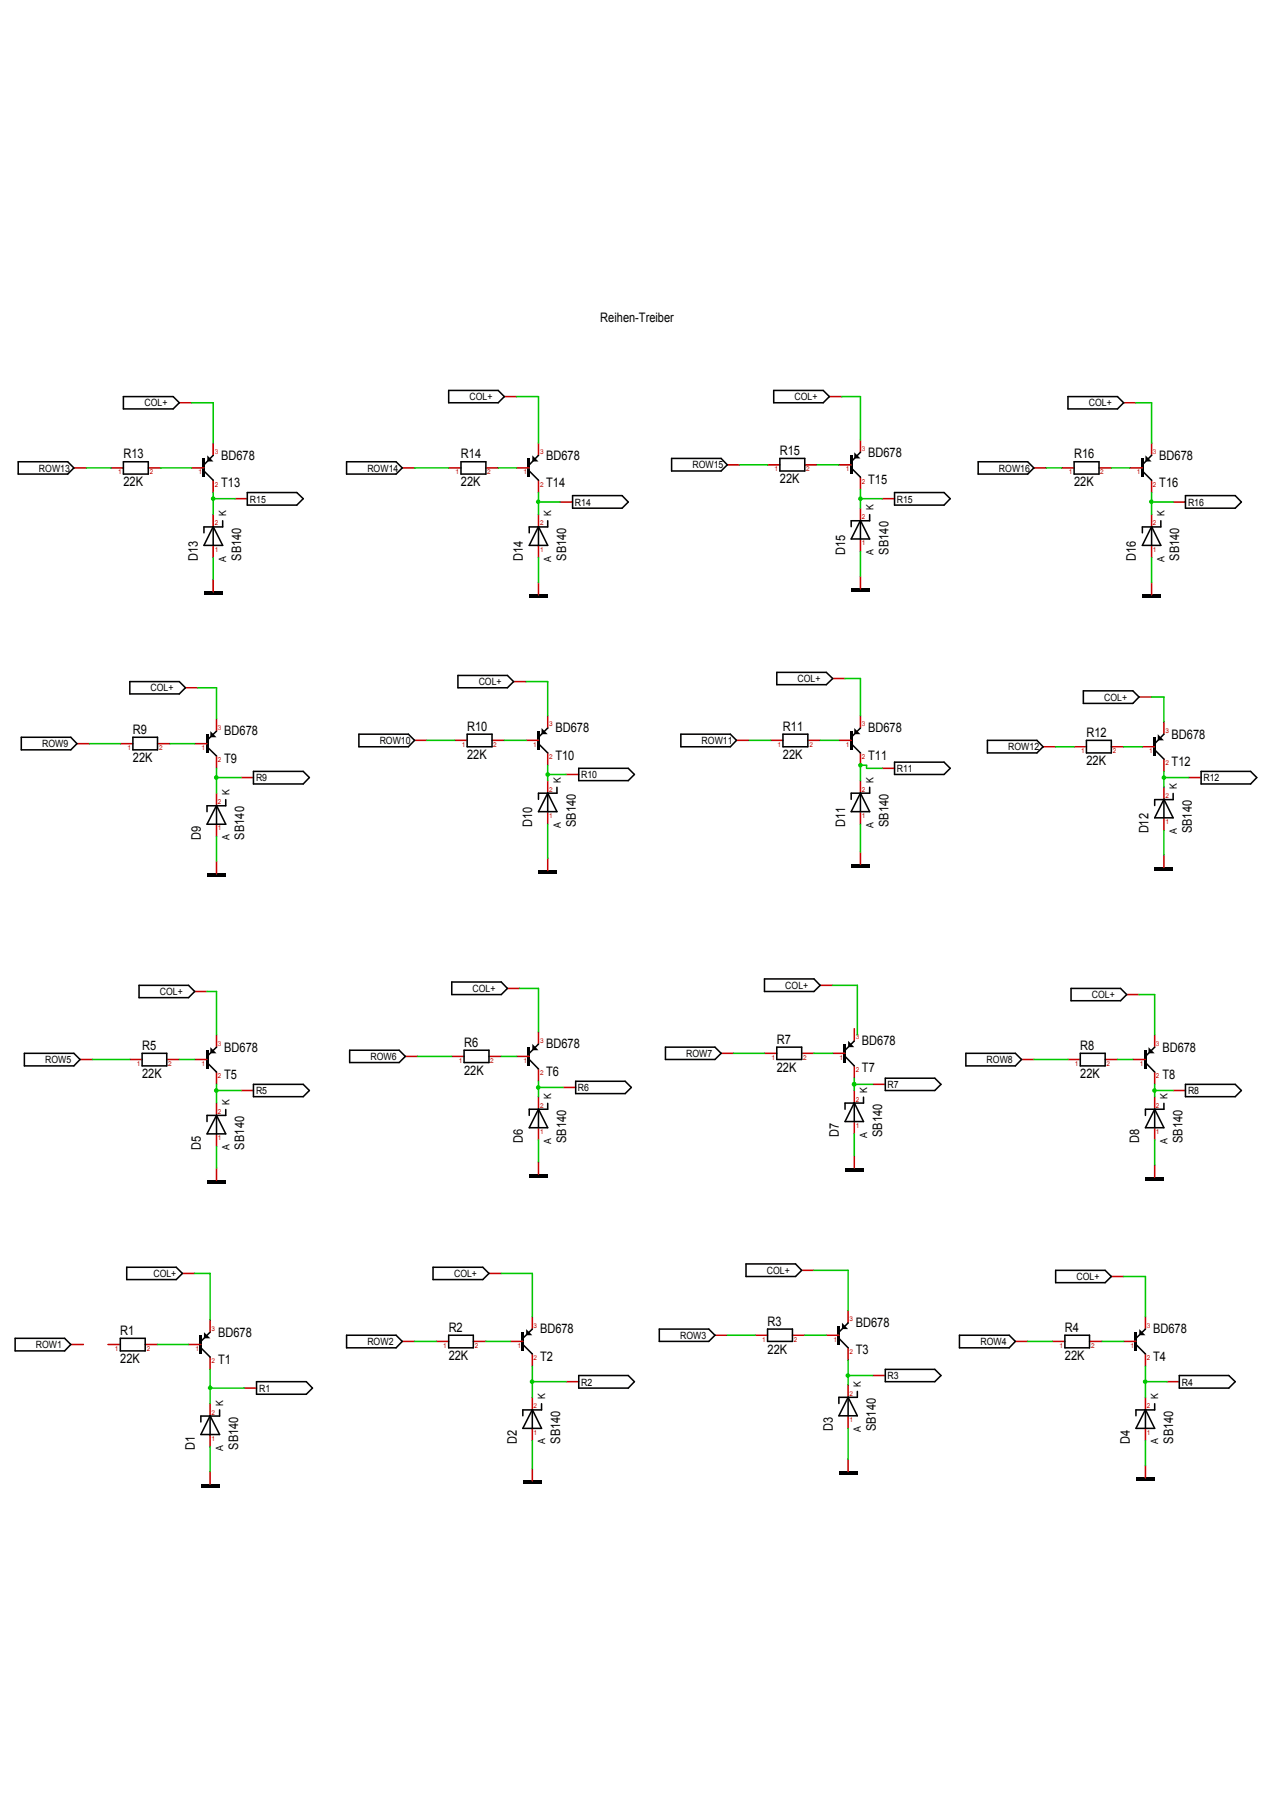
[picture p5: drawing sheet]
<svg xmlns="http://www.w3.org/2000/svg" width="210mm" height="297mm" viewBox="0 0 210 297" stroke-linecap="round" stroke-linejoin="round" font-family="sans-serif">
<g fill="none" stroke="#c80000" stroke-width=".25">
<path d="M12.2 77.2h2.1M18.3 77.2h2.1M24.5 77.2h2M29.6 66.5h2M66.4 77.2h2M74 77.2h2.1M80.2 77.2h2M83.2 65.4h2.1M120 76.7h2M126.7 76.7h2M132.8 76.7h2M136.9 65.4h2"/>
<path d="M170.6 77.2h2M175.2 77.2h2M181.4 77.2h2M185.4 66.5h2.1M38.8 82.3h2M92.4 82.8h2.1M145.6 82.3h2M193.6 82.8h2M30.6 113.5h2M84.8 112.5h2M137.4 112h2M188 115h2"/>
<path d="M12.7 122.7h2.1M19.9 122.7h2M26 122.7h2.1M39.8 128.3h2M68.4 122.2h2M75.1 122.2h2M81.2 122.2h2M93.4 127.8h2.1M121.5 122.2h2.1M127.2 122.2h2M133.3 122.2h2M145.6 126.8h2"/>
<path d="M172.1 123.2h2.1M177.2 123.2h2.1M183.4 123.2h2M196.2 128.3h2M13.2 174.8h2.1M21.4 174.8h2.1M27.5 174.8h2.1M32.1 163.6h2.1M39.8 180h2M66.9 174.3h2M74.5 174.3h2.1M80.7 174.3h2"/>
<path d="M83.7 163.1h2.1M92.9 179.5h2.1M119 173.8h2M126.2 173.8h2M132.3 173.8h2M135.3 162.6h2.1M144 178.9h2.1M168.6 174.8h2M176.2 174.8h2.1M182.4 174.8h2M185.9 164.1h2.1M193.6 180h2"/>
<path d="M30.1 210.1h2M80.7 210.1h2M132.3 209.6h2M183.4 210.7h2M11.7 221.9h2.1M17.8 221.9h2.1M24 221.9h2M40.3 229.1h2M66.4 221.4h2M72 221.4h2M78.1 221.4h2.1M93.4 228h2.1"/>
<path d="M118 220.3h2M124.6 220.3h2.1M130.8 220.3h2M144 227h2.1M167.6 221.4h2M173.7 221.4h2M179.8 221.4h2.1M192.6 228h2"/>
</g>
<g fill="none" stroke="#000001" stroke-width=".25">
<path d="M3 76.2h8.2l1 1-1 1h-8.2zM20.4 76.2h4.1v2h-4.1zM20.4 65.4h8.2l1 1.1-1 1h-8.2zM57.2 76.2h8.2l1 1-1 1h-8.2zM74 64.4h8.2l1 1-1 1.1h-8.2zM76.1 76.2h4.1v2h-4.1zM110.8 75.6h8.2l1 1.1-1 1h-8.2zM127.7 64.4h8.1l1.1 1-1.1 1.1h-8.1zM128.7 75.6h4.1v2.1h-4.1zM161.4 76.2h8.2l1 1-1 1h-8.2zM176.2 65.4h8.2l1 1.1-1 1h-8.2zM177.2 76.2h4.2v2h-4.2z"/>
<path d="M40.8 81.3h8.2l1 1-1 1.1h-8.2zM94.5 81.8h8.2l1 1-1 1.1h-8.2zM147.6 81.3h8.2l1 1-1 1.1h-8.2zM195.6 81.8h8.2l1.1 1-1.1 1.1h-8.2zM21.4 112.5h8.2l1 1-1 1h-8.2zM75.6 111.5h8.1l1.1 1-1.1 1h-8.1zM128.2 111h8.2l1 1-1 1h-8.2zM178.8 114h8.1l1.1 1-1.1 1.1h-8.1zM3.5 121.7h8.2l1 1-1 1h-8.2zM21.9 121.7h4.1v2h-4.1zM41.8 127.3h8.2l1.1 1-1.1 1.1h-8.2zM59.2 121.2h8.2l1 1-1 1h-8.2z"/>
<path d="M77.1 121.2h4.1v2h-4.1zM95.5 126.8h8.2l1 1-1 1h-8.2zM112.4 121.2h8.1l1 1-1 1h-8.1zM129.2 121.2h4.1v2h-4.1zM147.6 125.8h8.2l1 1-1 1h-8.2zM162.9 122.2h8.2l1 1-1 1h-8.2zM179.3 122.2h4.1v2h-4.1zM198.2 127.3h8.2l1 1-1 1.1h-8.2zM4 173.8h8.2l1 1-1 1.1h-8.2zM22.9 162.6h8.2l1 1-1 1h-8.2zM23.5 173.8h4v2.1h-4zM41.8 178.9h8.2l1.1 1.1-1.1 1h-8.2z"/>
<path d="M57.7 173.3h8.2l1 1-1 1h-8.2zM74.5 162.1h8.2l1 1-1 1h-8.2zM76.6 173.3h4.1v2h-4.1zM95 178.4h8.2l1 1.1-1 1h-8.2zM109.8 172.8h8.2l1 1-1 1h-8.2zM126.2 161.5h8.1l1 1.1-1 1h-8.1zM128.2 172.8h4.1v2h-4.1zM146.1 177.9h8.2l1 1-1 1.1h-8.2zM159.4 173.8h8.2l1 1-1 1.1h-8.2zM176.7 163.1h8.2l1 1-1 1h-8.2zM178.3 173.8h4.1v2.1h-4.1zM195.6 178.9h8.2l1.1 1.1-1.1 1h-8.2z"/>
<path d="M20.9 209.1h8.2l1 1-1 1.1h-8.2zM71.5 209.1h8.2l1 1-1 1.1h-8.2zM108.8 219.3h8.2l1 1-1 1.1h-8.2zM123.1 208.6h8.2l1 1-1 1.1h-8.2zM126.7 219.3h4.1v2.1h-4.1zM174.2 209.6h8.2l1 1.1-1 1h-8.2zM2.5 220.9h8.2l1 1-1 1h-8.2zM19.9 220.9h4.1v2h-4.1zM42.3 228h8.2l1.1 1.1-1.1 1h-8.2zM57.2 220.3h8.2l1 1.1-1 1h-8.2zM74 220.3h4.1v2.1h-4.1zM95.5 227h8.2l1 1-1 1.1h-8.2z"/>
<path d="M146.1 226h8.2l1 1-1 1h-8.2zM158.3 220.3h8.2l1.1 1.1-1.1 1h-8.2zM175.7 220.3h4.1v2.1h-4.1zM194.6 227h8.2l1 1-1 1.1h-8.2z"/>
</g>
<path d="M33.1 244.9h3.1v.5h-3.1z" fill-rule="evenodd" fill="#000001"/>
<path d="M34.7 242.9v2" fill="none" stroke="#c80000" stroke-width=".25"/>
<path d="M86.3 244.4h3.1v.5h-3.1z" fill-rule="evenodd" fill="#000001"/>
<path d="M87.8 242.4v2" fill="none" stroke="#c80000" stroke-width=".25"/>
<path d="M138.4 242.9h3.1v.5h-3.1z" fill-rule="evenodd" fill="#000001"/>
<path d="M140 240.8v2.1" fill="none" stroke="#c80000" stroke-width=".25"/>
<path d="M187.5 243.9h3v.5h-3z" fill-rule="evenodd" fill="#000001"/>
<path d="M189 241.8v2.1" fill="none" stroke="#c80000" stroke-width=".25"/>
<path d="M188.5 98.2h3.1v.5h-3.1z" fill-rule="evenodd" fill="#000001"/>
<path d="M190 96.1v2.1" fill="none" stroke="#c80000" stroke-width=".25"/>
<path d="M190.5 143.2h3.1v.5h-3.1z" fill-rule="evenodd" fill="#000001"/>
<path d="M192.1 141.1v2.1" fill="none" stroke="#c80000" stroke-width=".25"/>
<path d="M189 194.3h3.1v.5h-3.1z" fill-rule="evenodd" fill="#000001"/>
<path d="M190.5 192.2v2.1" fill="none" stroke="#c80000" stroke-width=".25"/>
<path d="M139.4 192.7h3.1v.6h-3.1z" fill-rule="evenodd" fill="#000001"/>
<path d="M141 190.7v2" fill="none" stroke="#c80000" stroke-width=".25"/>
<path d="M87.3 193.8h3.1v.5h-3.1z" fill-rule="evenodd" fill="#000001"/>
<path d="M88.9 191.7v2.1" fill="none" stroke="#c80000" stroke-width=".25"/>
<path d="M34.2 194.8h3.1v.5h-3.1z" fill-rule="evenodd" fill="#000001"/>
<path d="M35.7 192.7v2.1" fill="none" stroke="#c80000" stroke-width=".25"/>
<path d="M140.5 142.7h3v.5h-3z" fill-rule="evenodd" fill="#000001"/>
<path d="M142 140.6v2.1" fill="none" stroke="#c80000" stroke-width=".25"/>
<path d="M88.9 143.7h3v.5h-3z" fill-rule="evenodd" fill="#000001"/>
<path d="M90.4 141.6v2.1" fill="none" stroke="#c80000" stroke-width=".25"/>
<path d="M34.2 144.2h3.1v.5h-3.1z" fill-rule="evenodd" fill="#000001"/>
<path d="M35.7 142.1v2.1" fill="none" stroke="#c80000" stroke-width=".25"/>
<path d="M140.5 97.2h3v.5h-3z" fill-rule="evenodd" fill="#000001"/>
<path d="M142 95.1v2.1" fill="none" stroke="#c80000" stroke-width=".25"/>
<path d="M87.3 98.2h3.1v.5h-3.1z" fill-rule="evenodd" fill="#000001"/>
<path d="M88.9 96.1v2.1" fill="none" stroke="#c80000" stroke-width=".25"/>
<path d="M33.7 97.7h3v.5h-3z" fill-rule="evenodd" fill="#000001"/>
<g fill="none" stroke="#c80000" stroke-width=".25">
<path d="M186.4 77.2h2.1M190 73.1v2M190 79.2v2.1M35.2 84.9v2M35.2 90v2M35.2 95.6v2.1M88.9 84.9v2M88.9 90v2M142 83.9v2M142 88.9v2.1M190 84.9v2M190 90v2"/>
<path d="M35.7 130.9v2M35.7 136v2M90.4 128.8v2.1M90.4 133.9v2.1M142 128.8v2.1M142 133.9v2.1M192.1 129.9v2M192.1 135v2M141 180v2M35.7 182v2.1M35.7 187.1v2.1M88.9 181v2"/>
<path d="M88.9 186.1v2M141 185.1v2M190.5 181v2M190.5 186.1v2M34.7 231.6v2M34.7 236.7v2.1M87.8 230.6v2M87.8 235.7v2M140 228.5v2.1M140 233.6v2.1M189 230.6v2M189 235.7v2"/>
</g>
<g fill="none" stroke="#000001" stroke-width=".25">
<path d="M188.5 77.7l1.5 1.5M190 75.1l-1.5 1.6M35.2 86.9l1.5 3.1h-3zM35.2 86.9v3.1M36.7 85.9v1.1h-3v.9M88.9 86.9l1.5 3.1h-3.1zM88.9 86.9v3.1M90.4 85.9v1.1h-3.1v.9M142 85.9l1.5 3h-3zM142 85.9v3M143.5 84.9v1h-3v1M190 86.9l1.6 3.1h-3.1z"/>
<path d="M190 86.9v3.1M191.6 85.9v1.1h-3.1v.9M35.7 132.9l1.6 3.1h-3.1zM35.7 132.9v3.1M37.3 132v1h-3.1v.9M90.4 130.9v3M90.4 130.9l1.5 3h-3zM91.9 129.9v1h-3v1M142 130.9v3M142 130.9l1.5 3h-3zM143.5 129.9v1h-3v1M192.1 131.9l1.5 3.1h-3.1z"/>
<path d="M192.1 131.9v3.1M193.6 130.9v1.1h-3.1v.9M35.7 184.1v3M35.7 184.1l1.6 3h-3.1zM37.3 183.1v1h-3.1v1M88.9 183v3.1M88.9 183l1.5 3.1h-3.1zM90.4 182.1v.9h-3.1v1.1M141 182l1.5 3.1h-3.1zM141 182v3.1M142.5 181.1v.9h-3.1v1M190.5 183v3.1"/>
<path d="M190.5 183l1.6 3.1h-3.1zM192.1 182.1v.9h-3.1v1.1M34.7 233.6l1.5 3.1h-3.1zM34.7 233.6v3.1M36.2 232.7v1h-3.1v1M87.8 232.6l1.6 3.1h-3.1zM87.8 232.6v3.1M89.4 231.6v1.1h-3.1v.9M140 230.6l1.5 3h-3.1zM140 230.6v3M141.5 229.6v1h-3.1v1M189 232.6v3.1"/>
<path d="M189 232.6l1.5 3.1h-3zM190.5 231.6v1.1h-3v.9"/>
</g>
<path d="M188.5 75.6v3.1" fill="none" stroke="#000001" stroke-width=".42"/>
<path d="M189 75.1l1 1.1h-1z" fill="#000001"/>
<path d="M140.4 75.1v3.1" fill="none" stroke="#000001" stroke-width=".38"/>
<path d="M138.4 76.7h2.1M142 72.6v2M142 78.7v2.1" fill="none" stroke="#c80000" stroke-width=".25"/>
<path d="M140.5 77.2l1.5 1.5M142 74.6l-1.5 1.6" fill="none" stroke="#000001" stroke-width=".25"/>
<path d="M141 74.6l1 1h-1z" fill="#000001"/>
<path d="M87.3 75.6v3.1" fill="none" stroke="#000001" stroke-width=".42"/>
<path d="M85.3 77.2h2M88.9 73.1v2M88.9 79.2v2.1" fill="none" stroke="#c80000" stroke-width=".25"/>
<path d="M87.3 77.7l1.6 1.5M88.9 75.1l-1.6 1.6" fill="none" stroke="#000001" stroke-width=".25"/>
<path d="M87.8 75.1l1.1 1.1h-1.1z" fill="#000001"/>
<path d="M33.6 75.6v3.1" fill="none" stroke="#000001" stroke-width=".38"/>
<path d="M31.6 77.2h2.1M35.2 73.1v2M35.2 79.2v2.1" fill="none" stroke="#c80000" stroke-width=".25"/>
<path d="M33.7 77.7l1.5 1.5M35.2 75.1l-1.5 1.6" fill="none" stroke="#000001" stroke-width=".25"/>
<path d="M34.2 75.1l1 1.1h-1z" fill="#000001"/>
<path d="M190.5 121.7v3.1" fill="none" stroke="#000001" stroke-width=".42"/>
<path d="M192.1 119.1v2.1M188.5 123.2h2M192.1 125.3v2" fill="none" stroke="#c80000" stroke-width=".25"/>
<path d="M190.5 123.7l1.6 1.6M192.1 121.2l-1.6 1.5" fill="none" stroke="#000001" stroke-width=".25"/>
<path d="M191.1 121.2l1 1h-1z" fill="#000001"/>
<path d="M140.4 120.6v3.1" fill="none" stroke="#000001" stroke-width=".38"/>
<path d="M142 118.1v2M138.4 122.2h2.1M142 124.2v2.1" fill="none" stroke="#c80000" stroke-width=".25"/>
<path d="M140.5 122.7l1.5 1.5M142 120.1l-1.5 1.6" fill="none" stroke="#000001" stroke-width=".25"/>
<path d="M141 120.1l1 1.1h-1z" fill="#000001"/>
<path d="M88.8 120.6v3.1" fill="none" stroke="#000001" stroke-width=".38"/>
<path d="M90.4 118.1v2M86.8 122.2h2.1M90.4 124.2v2.1" fill="none" stroke="#c80000" stroke-width=".25"/>
<path d="M88.9 122.7l1.5 1.5M90.4 120.1l-1.5 1.6" fill="none" stroke="#000001" stroke-width=".25"/>
<path d="M89.4 120.1l1 1.1h-1z" fill="#000001"/>
<path d="M34.2 121.2v3" fill="none" stroke="#000001" stroke-width=".42"/>
<path d="M35.7 118.6v2M32.1 122.7h2.1M35.7 124.8v2" fill="none" stroke="#c80000" stroke-width=".25"/>
<path d="M34.2 123.2l1.5 1.6M35.7 120.6l-1.5 1.6" fill="none" stroke="#000001" stroke-width=".25"/>
<path d="M34.7 120.6l1 1.1h-1z" fill="#000001"/>
<path d="M189 173.3v3.1" fill="none" stroke="#000001" stroke-width=".42"/>
<path d="M186.9 174.8h2.1M190.5 170.8v2M190.5 176.9v2" fill="none" stroke="#c80000" stroke-width=".25"/>
<path d="M189 175.3l1.5 1.6M190.5 172.8l-1.5 1.5" fill="none" stroke="#000001" stroke-width=".25"/>
<path d="M189.5 172.8l1 1h-1z" fill="#000001"/>
<path d="M139.4 172.3v3" fill="none" stroke="#000001" stroke-width=".42"/>
<path d="M137.4 173.8h2M141 169.8v2M141 175.9v2" fill="none" stroke="#c80000" stroke-width=".25"/>
<path d="M139.4 174.3l1.6 1.6M141 171.8l-1.6 1.5" fill="none" stroke="#000001" stroke-width=".25"/>
<path d="M140 171.7l1 1.1h-1z" fill="#000001"/>
<path d="M87.3 172.8v3.1" fill="none" stroke="#000001" stroke-width=".42"/>
<path d="M85.3 174.3h2M88.9 170.3v2M88.9 176.4v2" fill="none" stroke="#c80000" stroke-width=".25"/>
<path d="M87.3 174.8l1.6 1.6M88.9 172.3l-1.6 1.5" fill="none" stroke="#000001" stroke-width=".25"/>
<path d="M87.8 172.3l1.1 1h-1.1z" fill="#000001"/>
<path d="M34.2 173.3v3.1" fill="none" stroke="#000001" stroke-width=".42"/>
<path d="M32.1 174.8h2.1M35.7 170.8v2M35.7 176.9v2" fill="none" stroke="#c80000" stroke-width=".25"/>
<path d="M34.2 175.3l1.5 1.6M35.7 172.8l-1.5 1.5" fill="none" stroke="#000001" stroke-width=".25"/>
<path d="M34.7 172.8l1 1h-1z" fill="#000001"/>
<path d="M187.5 219.8v3.1" fill="none" stroke="#000001" stroke-width=".42"/>
<path d="M189 217.3v2M185.4 221.4h2.1M189 223.4v2.1" fill="none" stroke="#c80000" stroke-width=".25"/>
<path d="M189 219.3l-1.5 1.6M187.5 221.9l1.5 1.5" fill="none" stroke="#000001" stroke-width=".25"/>
<path d="M188 219.3l1 1h-1z" fill="#000001"/>
<path d="M138.4 218.8v3.1" fill="none" stroke="#000001" stroke-width=".42"/>
<path d="M140 216.3v2M136.4 220.3h2M140 222.4v2.1" fill="none" stroke="#c80000" stroke-width=".25"/>
<path d="M140 218.3l-1.6 1.5M138.4 220.9l1.6 1.5" fill="none" stroke="#000001" stroke-width=".25"/>
<path d="M138.9 218.3l1.1 1h-1.1z" fill="#000001"/>
<path d="M86.3 219.8v3.1" fill="none" stroke="#000001" stroke-width=".42"/>
<path d="M87.8 217.3v2M84.2 221.4h2.1M87.8 223.4v2.1" fill="none" stroke="#c80000" stroke-width=".25"/>
<path d="M87.8 219.3l-1.5 1.6M86.3 221.9l1.5 1.5" fill="none" stroke="#000001" stroke-width=".25"/>
<path d="M86.8 219.3l1 1h-1z" fill="#000001"/>
<path d="M33.1 220.3v3.1" fill="none" stroke="#000001" stroke-width=".38"/>
<path d="M34.7 217.8v2M31.1 221.9h2M34.7 223.9v2.1" fill="none" stroke="#c80000" stroke-width=".25"/>
<path d="M34.7 219.8l-1.6 1.6M33.1 222.4l1.6 1.5" fill="none" stroke="#000001" stroke-width=".25"/>
<path d="M33.7 219.8l1 1.1h-1z" fill="#000001"/>
<circle cx="190" cy="82.8" r=".38" fill="#00c800"/>
<path d="M190 81.3v3.6M190 82.8h3.6" fill="none" stroke="#00c800" stroke-width=".25"/>
<circle cx="35.2" cy="82.3" r=".38" fill="#00c800"/>
<path d="M35.2 81.3v3.6M35.2 82.3h3.6" fill="none" stroke="#00c800" stroke-width=".25"/>
<circle cx="142" cy="82.3" r=".38" fill="#00c800"/>
<path d="M142 80.8v3.1M142 82.3h3.6" fill="none" stroke="#00c800" stroke-width=".25"/>
<circle cx="88.8" cy="82.8" r=".38" fill="#00c800"/>
<path d="M88.9 81.3v3.6M88.9 82.8h3.5M192.1 128.3h4.1" fill="none" stroke="#00c800" stroke-width=".25"/>
<circle cx="192.1" cy="128.3" r=".38" fill="#00c800"/>
<path d="M192.1 127.3v2.6" fill="none" stroke="#00c800" stroke-width=".25"/>
<circle cx="142" cy="126.3" r=".38" fill="#00c800"/>
<path d="M145.6 126.8h-2.6v-.5h-1v2.5" fill="none" stroke="#00c800" stroke-width=".25"/>
<circle cx="90.4" cy="127.8" r=".38" fill="#00c800"/>
<path d="M90.4 126.3v2.5M90.4 127.8h3" fill="none" stroke="#00c800" stroke-width=".25"/>
<circle cx="35.7" cy="128.3" r=".38" fill="#00c800"/>
<path d="M35.7 126.8v4.1M35.7 128.3h4.1" fill="none" stroke="#00c800" stroke-width=".25"/>
<circle cx="190.5" cy="180" r=".38" fill="#00c800"/>
<path d="M190.5 178.9v2.1M190.5 180h3.1" fill="none" stroke="#00c800" stroke-width=".25"/>
<circle cx="140.9" cy="178.9" r=".4" fill="#00c800"/>
<path d="M141 177.9v2.1M141 178.9h3" fill="none" stroke="#00c800" stroke-width=".25"/>
<circle cx="88.8" cy="179.5" r=".38" fill="#00c800"/>
<path d="M88.9 178.4v2.6M88.9 179.5h4" fill="none" stroke="#00c800" stroke-width=".25"/>
<circle cx="35.7" cy="180" r=".38" fill="#00c800"/>
<path d="M35.7 178.9v3.1M35.7 180h4.1" fill="none" stroke="#00c800" stroke-width=".25"/>
<circle cx="189" cy="228" r=".38" fill="#00c800"/>
<path d="M189 225.5v5.1M189 228h3.6" fill="none" stroke="#00c800" stroke-width=".25"/>
<circle cx="139.9" cy="227" r=".38" fill="#00c800"/>
<path d="M140 224.5v4M140 227h4" fill="none" stroke="#00c800" stroke-width=".25"/>
<circle cx="87.8" cy="228" r=".38" fill="#00c800"/>
<path d="M87.8 225.5v5.1M87.8 228h5.6" fill="none" stroke="#00c800" stroke-width=".25"/>
<circle cx="34.7" cy="229" r=".38" fill="#00c800"/>
<g fill="none" stroke="#00c800" stroke-width=".25">
<path d="M14.3 77.2h4M26.5 77.2h5.1M31.6 66.5h3.6v6.6M68.4 77.2h5.6M82.2 77.2h3.1M85.3 65.4h3.6v7.7M122 76.7h4.7M134.8 76.7h3.6M138.9 65.4h3.1v7.2M172.6 77.2h2.6M183.4 77.2h3M187.5 66.5h2.5v6.6"/>
<path d="M35.2 92v3.6M88.9 92v4.1M142 91v4.1M190 92v4.1M32.6 113.5h3.1v5.1M86.8 112.5h3.6v5.6M139.4 112h2.6v6.1M190 115h2.1v4.1M14.8 122.7h5.1M28.1 122.7h4M35.7 138v4.1M70.4 122.2h4.7"/>
<path d="M83.2 122.2h3.6M90.4 136v5.6M123.6 122.2h3.6M135.3 122.2h3.1M142 136v4.6M174.2 123.2h3M185.4 123.2h3.1M192.1 137v4.1M15.3 174.8h6.1M29.6 174.8h2.5M34.2 163.6h1.5v7.2M68.9 174.3h5.6"/>
<path d="M82.7 174.3h2.6M85.8 163.1h3.1v7.2M121 173.8h5.2M134.3 173.8h3.1M137.4 162.6h4.1v8.2M170.6 174.8h5.6M184.4 174.8h2.5M188 164.1h2.5v6.7M35.7 189.2v3.5M88.9 188.1v3.6M141 187.1v3.6M190.5 188.1v4.1"/>
<path d="M32.1 210.1h2.6v7.7M82.7 210.1h5.1v7.2M134.3 209.6h5.7v6.7M185.4 210.7h3.6v6.6M26 221.9h5.1M34.7 226v5.6M34.7 238.8v4.1M34.7 229.1h5.6M68.4 221.4h3.6M80.2 221.4h4M87.8 237.7v4.7M120 220.3h4.6"/>
<path d="M132.8 220.3h3.6M140 235.7v5.1M169.6 221.4h4.1M181.9 221.4h3.5M189 237.7v4.1"/>
</g>
<g font-size="2.2" fill="#000001">
<text x="99.1" y="53.2">Reihen-Treiber</text>
<text x="20.4" y="75.6">R13</text>
<text x="36.5" y="75.9">BD678</text>
<text x="76.1" y="75.6">R14</text>
<text x="90.1" y="75.9">BD678</text>
<text x="128.7" y="75.1">R15</text>
<text x="143.3" y="75.4">BD678</text>
<text x="177.2" y="75.6">R16</text>
<text x="191.3" y="75.9">BD678</text>
<text x="20.4" y="80.3">22K</text>
<text x="36.5" y="80.3">T13</text>
<text x="76.1" y="80.3">22K</text>
<text x="90.1" y="80.3">T14</text>
<text x="128.7" y="79.8">22K</text>
<text x="143.3" y="79.8">T15</text>
<text x="177.2" y="80.3">22K</text>
<text x="191.3" y="80.3">T16</text>
<text x="32.6" y="92.5" transform="rotate(-90 32.6 92.5)">D13</text>
<text x="39.8" y="92.5" transform="rotate(-90 39.8 92.5)">SB140</text>
<text x="86.3" y="92.5" transform="rotate(-90 86.3 92.5)">D14</text>
<text x="93.4" y="92.5" transform="rotate(-90 93.4 92.5)">SB140</text>
<text x="139.4" y="91.5" transform="rotate(-90 139.4 91.5)">D15</text>
<text x="146.6" y="91.5" transform="rotate(-90 146.6 91.5)">SB140</text>
<text x="187.5" y="92.5" transform="rotate(-90 187.5 92.5)">D16</text>
<text x="194.6" y="92.5" transform="rotate(-90 194.6 92.5)">SB140</text>
<text x="21.9" y="125.8">22K</text>
<text x="21.9" y="121.2">R9</text>
<text x="37" y="125.9">T9</text>
<text x="37" y="121.4">BD678</text>
<text x="77.1" y="125.3">22K</text>
<text x="77.1" y="120.7">R10</text>
<text x="91.7" y="125.3">T10</text>
<text x="91.7" y="120.9">BD678</text>
<text x="129.2" y="125.3">22K</text>
<text x="129.2" y="120.7">R11</text>
<text x="143.3" y="125.3">T11</text>
<text x="143.3" y="120.9">BD678</text>
<text x="179.3" y="121.7">R12</text>
<text x="193.3" y="121.9">BD678</text>
<text x="179.3" y="126.3">22K</text>
<text x="193.3" y="126.4">T12</text>
<text x="87.8" y="136.5" transform="rotate(-90 87.8 136.5)">D10</text>
<text x="95" y="136.5" transform="rotate(-90 95 136.5)">SB140</text>
<text x="139.4" y="136.5" transform="rotate(-90 139.4 136.5)">D11</text>
<text x="146.6" y="136.5" transform="rotate(-90 146.6 136.5)">SB140</text>
<text x="189.5" y="137.5" transform="rotate(-90 189.5 137.5)">D12</text>
<text x="196.7" y="137.5" transform="rotate(-90 196.7 137.5)">SB140</text>
<text x="33.1" y="138.6" transform="rotate(-90 33.1 138.6)">D9</text>
<text x="40.3" y="138.6" transform="rotate(-90 40.3 138.6)">SB140</text>
<text x="23.5" y="173.3">R5</text>
<text x="37" y="173.5">BD678</text>
<text x="76.6" y="172.8">R6</text>
<text x="90.1" y="173">BD678</text>
<text x="128.2" y="172.3">R7</text>
<text x="142.2" y="172.5">BD678</text>
<text x="178.3" y="173.3">R8</text>
<text x="191.8" y="173.5">BD678</text>
<text x="23.5" y="177.9">22K</text>
<text x="37" y="178">T5</text>
<text x="76.6" y="177.4">22K</text>
<text x="90.1" y="177.5">T6</text>
<text x="128.2" y="176.9">22K</text>
<text x="142.2" y="177">T7</text>
<text x="178.3" y="177.9">22K</text>
<text x="191.8" y="178">T8</text>
<text x="33.1" y="189.7" transform="rotate(-90 33.1 189.7)">D5</text>
<text x="40.3" y="189.7" transform="rotate(-90 40.3 189.7)">SB140</text>
<text x="86.3" y="188.6" transform="rotate(-90 86.3 188.6)">D6</text>
<text x="93.4" y="188.6" transform="rotate(-90 93.4 188.6)">SB140</text>
<text x="138.4" y="187.6" transform="rotate(-90 138.4 187.6)">D7</text>
<text x="145.6" y="187.6" transform="rotate(-90 145.6 187.6)">SB140</text>
<text x="188" y="188.6" transform="rotate(-90 188 188.6)">D8</text>
<text x="195.1" y="188.6" transform="rotate(-90 195.1 188.6)">SB140</text>
<text x="19.9" y="220.3">R1</text>
<text x="36" y="220.6">BD678</text>
<text x="74" y="219.8">R2</text>
<text x="89.1" y="220">BD678</text>
<text x="126.7" y="218.8">R3</text>
<text x="141.2" y="219">BD678</text>
<text x="175.7" y="219.8">R4</text>
<text x="190.3" y="220">BD678</text>
<text x="19.9" y="225">22K</text>
<text x="36" y="225">T1</text>
<text x="74" y="224.5">22K</text>
<text x="89.1" y="224.5">T2</text>
<text x="126.7" y="223.4">22K</text>
<text x="141.2" y="223.5">T3</text>
<text x="175.7" y="224.5">22K</text>
<text x="190.3" y="224.5">T4</text>
<text x="32.1" y="239.3" transform="rotate(-90 32.1 239.3)">D1</text>
<text x="39.3" y="239.3" transform="rotate(-90 39.3 239.3)">SB140</text>
<text x="85.3" y="238.3" transform="rotate(-90 85.3 238.3)">D2</text>
<text x="92.4" y="238.3" transform="rotate(-90 92.4 238.3)">SB140</text>
<text x="137.4" y="236.2" transform="rotate(-90 137.4 236.2)">D3</text>
<text x="144.5" y="236.2" transform="rotate(-90 144.5 236.2)">SB140</text>
<text x="186.4" y="238.3" transform="rotate(-90 186.4 238.3)">D4</text>
<text x="193.6" y="238.3" transform="rotate(-90 193.6 238.3)">SB140</text>
</g>
<g font-size="1.7" fill="#000001">
<text x="23.8" y="67.1">COL+</text>
<text x="77.5" y="66">COL+</text>
<text x="131.1" y="66">COL+</text>
<text x="179.7" y="67.1">COL+</text>
<text x="6.4" y="77.8">ROW13</text>
<text x="60.6" y="77.8">ROW14</text>
<text x="114.3" y="77.3">ROW15</text>
<text x="164.8" y="77.8">ROW16</text>
<text x="41.2" y="82.9">R15</text>
<text x="94.9" y="83.4">R14</text>
<text x="148" y="82.9">R15</text>
<text x="196" y="83.4">R16</text>
<text x="37.3" y="85.2" transform="rotate(-90 37.3 85.2)">K</text>
<text x="91" y="85.2" transform="rotate(-90 91 85.2)">K</text>
<text x="144.1" y="84.2" transform="rotate(-90 144.1 84.2)">K</text>
<text x="192.2" y="85.2" transform="rotate(-90 192.2 85.2)">K</text>
<text x="37.3" y="92.7" transform="rotate(-90 37.3 92.7)">A</text>
<text x="91" y="92.7" transform="rotate(-90 91 92.7)">A</text>
<text x="144.1" y="91.6" transform="rotate(-90 144.1 91.6)">A</text>
<text x="192.2" y="92.7" transform="rotate(-90 192.2 92.7)">A</text>
<text x="79" y="113.1">COL+</text>
<text x="131.6" y="112.6">COL+</text>
<text x="24.8" y="114.1">COL+</text>
<text x="182.2" y="115.7">COL+</text>
<text x="6.9" y="123.3">ROW9</text>
<text x="62.7" y="122.8">ROW10</text>
<text x="115.8" y="122.8">ROW11</text>
<text x="166.4" y="123.8">ROW12</text>
<text x="37.8" y="131.2" transform="rotate(-90 37.8 131.2)">K</text>
<text x="42.2" y="128.9">R9</text>
<text x="92.5" y="129.2" transform="rotate(-90 92.5 129.2)">K</text>
<text x="95.9" y="128.4">R10</text>
<text x="144.1" y="129.2" transform="rotate(-90 144.1 129.2)">K</text>
<text x="148" y="127.4">R11</text>
<text x="194.2" y="130.2" transform="rotate(-90 194.2 130.2)">K</text>
<text x="198.6" y="128.9">R12</text>
<text x="92.5" y="136.6" transform="rotate(-90 92.5 136.6)">A</text>
<text x="144.1" y="136.6" transform="rotate(-90 144.1 136.6)">A</text>
<text x="194.2" y="137.6" transform="rotate(-90 194.2 137.6)">A</text>
<text x="37.8" y="138.6" transform="rotate(-90 37.8 138.6)">A</text>
<text x="26.4" y="164.2">COL+</text>
<text x="78" y="163.7">COL+</text>
<text x="129.6" y="163.2">COL+</text>
<text x="180.2" y="164.7">COL+</text>
<text x="7.5" y="175.5">ROW5</text>
<text x="61.1" y="175">ROW6</text>
<text x="113.2" y="174.4">ROW7</text>
<text x="146.5" y="179.5">R7</text>
<text x="162.8" y="175.5">ROW8</text>
<text x="37.8" y="182.4" transform="rotate(-90 37.8 182.4)">K</text>
<text x="42.2" y="180.6">R5</text>
<text x="91" y="181.3" transform="rotate(-90 91 181.3)">K</text>
<text x="95.4" y="180">R6</text>
<text x="143.1" y="180.3" transform="rotate(-90 143.1 180.3)">K</text>
<text x="192.7" y="181.3" transform="rotate(-90 192.7 181.3)">K</text>
<text x="196" y="180.6">R8</text>
<text x="37.8" y="189.8" transform="rotate(-90 37.8 189.8)">A</text>
<text x="91" y="188.8" transform="rotate(-90 91 188.8)">A</text>
<text x="143.1" y="187.7" transform="rotate(-90 143.1 187.7)">A</text>
<text x="192.7" y="188.8" transform="rotate(-90 192.7 188.8)">A</text>
<text x="25.3" y="210.7">COL+</text>
<text x="74.9" y="210.7">COL+</text>
<text x="126.5" y="210.2">COL+</text>
<text x="177.6" y="211.2">COL+</text>
<text x="60.6" y="222">ROW2</text>
<text x="112.2" y="220.9">ROW3</text>
<text x="161.8" y="222">ROW4</text>
<text x="5.9" y="222.5">ROW1</text>
<text x="146.5" y="227.6">R3</text>
<text x="36.8" y="231.9" transform="rotate(-90 36.8 231.9)">K</text>
<text x="42.8" y="229.7">R1</text>
<text x="90" y="230.9" transform="rotate(-90 90 230.9)">K</text>
<text x="95.9" y="228.6">R2</text>
<text x="142.1" y="228.9" transform="rotate(-90 142.1 228.9)">K</text>
<text x="191.1" y="230.9" transform="rotate(-90 191.1 230.9)">K</text>
<text x="195" y="228.6">R4</text>
<text x="36.8" y="239.4" transform="rotate(-90 36.8 239.4)">A</text>
<text x="90" y="238.3" transform="rotate(-90 90 238.3)">A</text>
<text x="142.1" y="236.3" transform="rotate(-90 142.1 236.3)">A</text>
<text x="191.1" y="238.3" transform="rotate(-90 191.1 238.3)">A</text>
</g>
<g font-size="1.1" fill="#c80000">
<text x="35.4" y="74.9">3</text>
<text x="89.1" y="74.9">3</text>
<text x="127.8" y="77.7">1</text>
<text x="133.1" y="77.7">2</text>
<text x="139.6" y="77.7">1</text>
<text x="142.2" y="74.4">3</text>
<text x="190.2" y="74.9">3</text>
<text x="19.5" y="78.2">1</text>
<text x="24.7" y="78.2">2</text>
<text x="32.8" y="78.2">1</text>
<text x="35.4" y="80.3">2</text>
<text x="75.2" y="78.2">1</text>
<text x="80.4" y="78.2">2</text>
<text x="86.4" y="78.2">1</text>
<text x="89.1" y="80.3">2</text>
<text x="142.2" y="79.8">2</text>
<text x="176.4" y="78.2">1</text>
<text x="181.6" y="78.2">2</text>
<text x="187.6" y="78.2">1</text>
<text x="190.2" y="80.3">2</text>
<text x="35.4" y="86.7">2</text>
<text x="89.1" y="86.7">2</text>
<text x="142.2" y="85.6">2</text>
<text x="190.2" y="86.7">2</text>
<text x="35.4" y="91">1</text>
<text x="89.1" y="91">1</text>
<text x="142.2" y="90">1</text>
<text x="190.2" y="91">1</text>
<text x="90.6" y="119.9">3</text>
<text x="142.2" y="119.9">3</text>
<text x="21" y="123.7">1</text>
<text x="26.2" y="123.7">2</text>
<text x="33.3" y="123.7">1</text>
<text x="35.9" y="125.8">2</text>
<text x="35.9" y="120.4">3</text>
<text x="76.2" y="123.2">1</text>
<text x="81.4" y="123.2">2</text>
<text x="88" y="123.2">1</text>
<text x="90.6" y="125.3">2</text>
<text x="128.3" y="123.2">1</text>
<text x="133.6" y="123.2">2</text>
<text x="139.6" y="123.2">1</text>
<text x="142.2" y="125.3">2</text>
<text x="178.4" y="124.2">1</text>
<text x="183.6" y="124.2">2</text>
<text x="189.7" y="124.2">1</text>
<text x="192.3" y="120.9">3</text>
<text x="90.6" y="130.6">2</text>
<text x="142.2" y="130.6">2</text>
<text x="192.3" y="131.7">2</text>
<text x="192.3" y="126.3">2</text>
<text x="35.9" y="132.7">2</text>
<text x="35.9" y="137">1</text>
<text x="90.6" y="135">1</text>
<text x="142.2" y="135">1</text>
<text x="192.3" y="136">1</text>
<text x="35.9" y="172.6">3</text>
<text x="89.1" y="172">3</text>
<text x="141.2" y="171.5">3</text>
<text x="190.8" y="172.6">3</text>
<text x="22.6" y="175.9">1</text>
<text x="27.8" y="175.9">2</text>
<text x="33.3" y="175.9">1</text>
<text x="35.9" y="177.9">2</text>
<text x="75.7" y="175.4">1</text>
<text x="80.9" y="175.4">2</text>
<text x="86.4" y="175.4">1</text>
<text x="89.1" y="177.4">2</text>
<text x="127.3" y="174.9">1</text>
<text x="132.5" y="174.9">2</text>
<text x="138.6" y="174.9">1</text>
<text x="141.2" y="176.9">2</text>
<text x="177.4" y="175.9">1</text>
<text x="182.6" y="175.9">2</text>
<text x="188.1" y="175.9">1</text>
<text x="190.8" y="177.9">2</text>
<text x="35.9" y="183.8">2</text>
<text x="89.1" y="182.8">2</text>
<text x="141.2" y="181.8">2</text>
<text x="190.8" y="182.8">2</text>
<text x="35.9" y="188.2">1</text>
<text x="89.1" y="187.2">1</text>
<text x="141.2" y="186.1">1</text>
<text x="190.8" y="187.2">1</text>
<text x="34.9" y="219.6">3</text>
<text x="88.1" y="219.1">3</text>
<text x="125.8" y="221.4">1</text>
<text x="131" y="221.4">2</text>
<text x="137.5" y="221.4">1</text>
<text x="140.2" y="218.1">3</text>
<text x="189.2" y="219.1">3</text>
<text x="19" y="222.9">1</text>
<text x="24.2" y="222.9">2</text>
<text x="32.3" y="222.9">1</text>
<text x="34.9" y="225">2</text>
<text x="73.2" y="222.4">1</text>
<text x="78.4" y="222.4">2</text>
<text x="85.4" y="222.4">1</text>
<text x="88.1" y="224.5">2</text>
<text x="140.2" y="223.4">2</text>
<text x="174.8" y="222.4">1</text>
<text x="180" y="222.4">2</text>
<text x="186.6" y="222.4">1</text>
<text x="189.2" y="224.5">2</text>
<text x="34.9" y="233.4">2</text>
<text x="88.1" y="232.4">2</text>
<text x="140.2" y="230.3">2</text>
<text x="189.2" y="232.4">2</text>
<text x="34.9" y="237.7">1</text>
<text x="88.1" y="236.7">1</text>
<text x="140.2" y="234.7">1</text>
<text x="189.2" y="236.7">1</text>
</g>
</svg>
